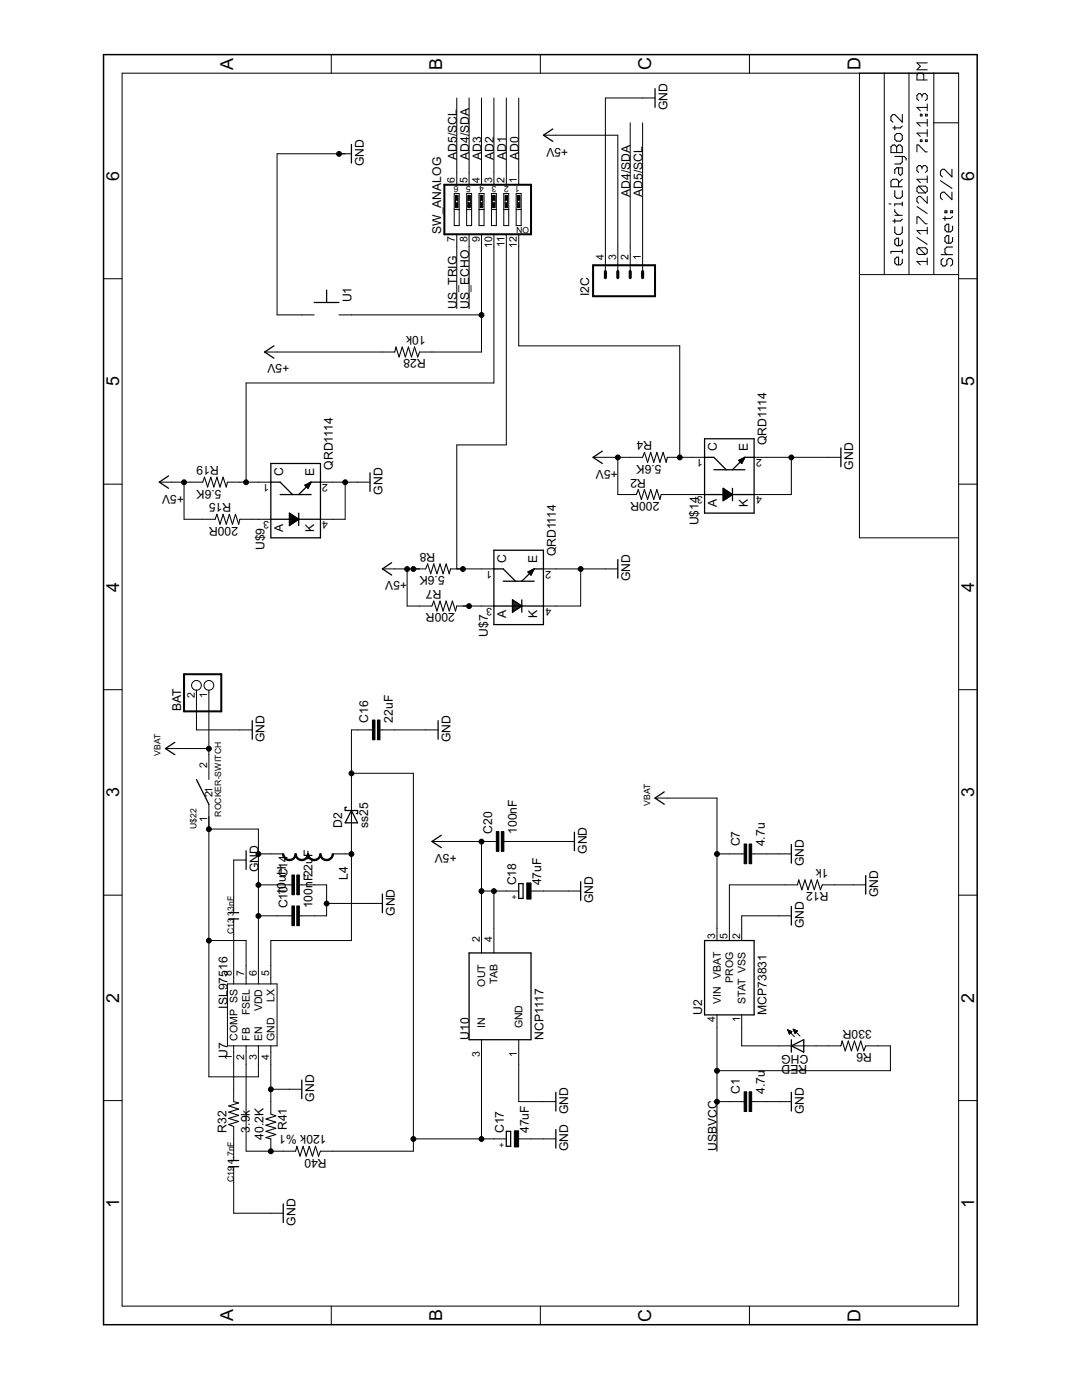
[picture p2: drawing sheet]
<svg xmlns="http://www.w3.org/2000/svg" width="216mm" height="279mm" viewBox="0 0 216 279" stroke-linecap="round" stroke-linejoin="round" font-family="sans-serif">
<g fill="none" stroke="#000" stroke-width=".2">
<path d="M24.4 14.6h166.9v246.1h-166.9zM66.1 10.9v3.7M91.1 19.6v17.3M93.6 19.6v17.3M96.1 19.6v17.3M98.6 19.6v17.3M101 19.6v17.3M103.5 19.6v17.3M107.8 10.9v3.7M130.7 19.6h-9.9v34.6M149.5 10.9v3.7M171.5 14.6v92.7h19.8"/>
<path d="M176.4 14.6v40.2M181.4 14.6v40.2M183.3 14.6l-.3 .3v1.1h2M184 19l.3-.3h.4l.3 .3v.7l-.3 .4M184 19l-.4-.3h-.3l-.3 .3v.7l.3 .4M184 19v.4M184 14.6l.3 .3v1.1M185 12.6h-2l.6 .6-.6 .7h2M186.3 14.6v40.2M70.1 30.7h-14.8v32.1h7.4M90.6 38.6h1v6.4h-1zM90.9 40v.4"/>
<path d="M91.4 40v.4M93.1 38.6h1v6.4h-1zM93.4 40v.4M93.9 40v.4M95.6 38.6h1v6.4h-1zM95.8 40v.4M96.3 40v.4M98.1 38.6h.9v6.4h-.9zM98.3 40v.4M98.8 40v.4M100.5 38.6h1v6.4h-1zM100.8 40v.4"/>
<path d="M101.3 40v.4M103 38.6h1v6.4h-1zM103.3 40v.4M103.7 40v.4M108.4 27h14.9v27.2M125.8 24.5v29.7M128.2 24.5v29.7M183 30.3v-1.4h.3l1.4 1.4h.3M183.3 37.1h1.4l.3 .4v.7l-.3 .3M183.3 37.1l-.3 .4v.7l.3 .3h1.4M183.3 37.1l1.4 1.4M183.6 22.8h.4v.3h-.4z"/>
<path d="M183.6 27.9h.4v.4h-.4zM184 33.4l.3-.4h.4l.3 .4v.7l-.3 .3M184 33.4l-.4-.4h-.3l-.3 .4v.7l.3 .3M184 33.4v.3M184.7 22.8h.3v.3h-.3zM184.7 27.9h.3v.4h-.3zM185 24.5h-2l.6 .7M185 20.7v1.4M185 23.8v1.4M185 25.9v1.3M185 35.1v1.4M185 39.2v1.4l-1.4-1.4h-.3l-.3 .3v.7l.3 .4"/>
<path d="M185 35.8h-2l.6 .7M185 26.6h-2l.6 .6M185 21.4h-2l.6 .7M186.3 24.5h5M20.7 55.6h3.7M90.6 41.8h1M91.1 46.8v14.8M93.1 41.8h1M93.6 46.8v14.8M95.6 41.8h1M96.1 46.8v23.5h-12.4M98.1 41.8h.9"/>
<path d="M98.6 46.8v29.6h-49.5v19.8M100.5 41.8h1M101 46.8v42h-9.9v24.7M103 41.8h1M103.5 46.8v22.2h32.1v22.3M171.5 54.8h19.8M183 44.7v-1.4h.3l1.4 1.4h.3M183 47.4l2 1.4M183 41.2l2 1.4M183.3 49.4h1.4l.3 .4v.7l-.3 .3M183.3 49.4l-.3 .4v.7l.3 .3h1.4M183.3 49.4l1.4 1.4"/>
<path d="M185 52.2h-2l.6 .7M185 45.3v1.4M185 51.5v1.4M185 46h-2l.6 .7M191.3 55.6h3.7M52.8 70.3h26M67.6 62.8h28.5M20.7 96.6h3.7M31.8 96.2h8.6M36.7 96.2v7.4h6.2M45.4 96.2h8.6M63.9 96.2h9.9"/>
<path d="M68.9 96.2v7.4h-5M118.3 91.3h9.9M123.3 91.3v7.4h3.7M131.9 98.7h8.7M133.2 91.3h7.4M150.5 91.3h17.3M157.9 91.3v7.4h-7.4M191.3 96.6h3.7M47.9 103.6h6.1M76.3 113.5h8.6M81.2 113.5v7.4h5M89.9 113.5h8.7"/>
<path d="M108.4 113.5h14.9M115.9 113.5v7.4h-7.5M20.7 137.6h3.7M39.2 137.7v8h11.1M41.7 137.7v17.9M91.1 120.9h7.5M191.3 137.6h3.7M33 149.4h8.7M70.1 154.3h12.4v75.4h-18.6M74.3 145.7h-4.2v42h-16.1v8.7M75.8 145.7h11.6M130.7 159.3h12.4v28.4"/>
<path d="M20.7 178.6h3.7M41.7 165.5h9.9v30.9M41.7 160.5v54.4h9.9v-6.2M49.1 171.6h-2.5v10.5M51.6 170.4h4.9M51.6 176.6h6.7M59.7 176.6h5.5v6.2h-5.5M66.4 170.4h3.7M86.2 167.9h12.8M96.1 167.9v22.3M96.1 177.8h7.4M98.6 177.8v12.4"/>
<path d="M100.5 167.9h14.1M106 177.8h9.9M143.1 170.4h5.4M150 170.4h7.9M159.1 176.6h-13.6v11.1M164.1 176.6h8.6M191.3 178.6h3.7M41.7 187.7h7.4v8.7M45.4 196.4h9.9v12.3h-9.9zM46.6 183.4v13M51.6 182.8h6.7M65.2 180.3h11.1"/>
<path d="M157.9 182.8h-9.9v4.9M20.7 219.6h3.7M46.6 208.7v11.2M49.1 208.7v21h9.9M54 208.7v13.6M54 217.4h6.2M96.1 207.5v19.8M103.5 207.5v12.4h7.4M143.1 202.5v27.2M143.1 219.9h5.4M148 202.5v6.2h19.8M150 219.9h7.9"/>
<path d="M157.2 205.5l1.3 1.4M157.2 205.5l.8 .4-.5 .5zM157.2 205.5v.1M157.3 205.6v.3M157.4 205.6v.6M157.6 205.7v.7M157.7 205.7v.5M157.8 205.8v.3M157.9 205.8v.2M158.3 205.4l1.3 1.4M158.3 205.4l.8 .4-.5 .5zM158.4 205.4v.2"/>
<path d="M158.5 205.5v.4M158.6 205.5v.7M158.7 205.6v.6M158.8 205.6v.5M159 205.7v.3M159.1 205.7v.1M172.7 208.7h5v5h-34.6M191.3 219.6h3.7M46.6 224.8v6.8M46.6 232.8v9.3h9.9M54 227.3v2.4M82.5 227.3h18.5"/>
<path d="M103.5 227.3h7.4M66.1 260.7v3.7M107.8 260.7v3.7M149.5 260.7v3.7"/>
<circle cx="39.2" cy="136.8" r=".97"/>
<circle cx="41.7" cy="136.8" r=".97"/>
</g>
<g fill="none" stroke="#000" stroke-width=".21">
<path d="M178.2 28.9h.3l.4 .4 .4-.4h.4l.3 .4v1.2h-2.2v-1.2zM178.5 27l.4-.4h.8l.3 .4v.8l-.3 .4h-.8l-.4-.4zM178.5 38v1.2l.4 .4h.8l.3-.4v-1.2M178.5 25.1v.8M178.5 31.2h1.9l.4 .4v.4M178.9 29.3v1.2M179.3 33.5v1.1l.4 .4 .3-.4v-1.1h-1.1l-.4 .4v.7M179.3 37.3v-1.1l-.4-.4h-.7l-.4 .4v1.1h2.2M180 22.9v1.5l-1.5-1.5h-.3l-.4 .3v.8l.4 .4M180 31.2v1.1l-.3 .4h-1.2M180 35.8l-.7 .7M180 25.1l-.3 .4h-1.5"/>
<path d="M187.7 36.1l2.2 1.5M189.9 33.8v1.5l-1.5-1.5h-.4l-.3 .4v.7l.3 .4M189.9 38.4v1.5l-1.5-1.5h-.4l-.3 .3v.8l.3 .4M177.4 40.7h.4M178.5 45.3v1.1l.4 .4h.8l.3-.4v-1.1M178.5 41.8v.4l.8 .8M178.5 43.7v.8M178.5 43h1.5M180 40.3v.8M180 47.9v.8l-.3 .3h-.8l-.4-.3v-.8l.4-.4h.4v1.5M180 49.8v.8M180 51.7v.8l-.3 .4h-.8l-.4-.4v-.8l.4-.4h.4v1.6"/>
<path d="M180 40.7h-1.5v.4M180 50.2h-2.2v.4M180 43.7l-.3 .4h-1.5M187.8 50.8h2.3M188.2 51.6l-.4 .3v.8l.4 .4h.4l.3-.4v-.8l.4-.3h.4l.4 .3v.8l-.4 .4M188.6 42.1h.3v.4h-.3zM188.6 43.2v.8M189.7 42.1h.4v.4h-.4zM190.1 45.1v.8l-.4 .4h-.8l-.3-.4v-.8l.3-.4h.4v1.6M190.1 47.4v.8l-.4 .3h-.8l-.3-.3v-.8l.3-.4h.4v1.5M190.1 49.3h-1.2l-.3 .4v.7l.3 .4M190.1 43.2l-.4 .4h-1.5"/>
<path d="M78.8 70.3l.2-1 .6 1.9 .7-1.9 .6 1.9 .6-1.9 .6 1.9 .6-1.9 .7 1.9 .3-.9M40.4 96.2l.4-1 .6 2 .7-2 .6 2 .6-2 .6 2 .6-2 .6 2 .3-1M127 98.7l.4-1 .6 2 .6-2 .6 2 .6-2 .7 2 .6-2 .6 2 .2-1M128.2 91.3l.4-1 .6 2 .6-2 .7 2 .6-2 .6 2 .6-2 .6 2 .3-1M42.9 103.6l.4-1 .6 2 .6-2 .6 2 .7-2 .6 2 .6-2 .6 2 .3-1M84.9 113.5l.4-1 .6 2 .7-2 .6 2 .6-2 .6 2 .6-2 .6 2 .3-1M86.2 120.9l.4-.9 .6 1.9 .6-1.9 .6 1.9 .6-1.9 .6 1.9 .7-1.9 .6 1.9 .2-1M159.1 176.6l.3-1 .6 2 .6-2 .6 2 .7-2 .6 2 .6-2 .6 2 .4-1M46.6 219.9l1 .2-2 .6 2 .6-2 .7 2 .6-2 .6 2 .6-2 .6 1 .4M167.8 208.7l.2-.9 .7 1.9 .6-1.9 .6 1.9 .6-1.9 .6 1.9 .6-1.9 .7 1.9 .3-1M54 222.3l1 .4-1.9 .6 1.9 .6-1.9 .7 1.9 .6-1.9 .6 1.9 .6-1.9 .6 .9 .3M59 229.7l.2-.9 .7 1.9 .6-1.9 .6 1.9 .6-1.9 .6 1.9 .6-1.9 .7 1.9 .3-1"/>
</g>
<path d="M20.7 10.9h174.3v253.5h-174.3z" fill="none" stroke="#000" stroke-width=".3"/>
<g fill="none" stroke="#000" stroke-width=".25">
<path d="M130.7 17.7v3.7M70.1 28.8v3.7M110.3 25.7l-1.9 1.3 1.9 1.2M65.2 57.9v2.5M54.7 69l-1.9 1.3 1.9 1.2M62.7 60.4h4.9M33.6 95l-1.8 1.2 1.8 1.3M54 92.5h9.9v14.8h-9.9zM54 96.2h1.9l2.5 2.5M55.9 98.7h6.2M60.8 96.8l1.3-.6-.6 1.3zM60.9 96.8v.1"/>
<path d="M61.2 96.7v.4M61.4 96.6v.8M61.6 96.5v.7M61.8 96.4v.4M62 96.2v.2M62.1 96.2h1.8M62.1 96.2l-2.5 2.5M73.8 94.4v3.7M120.2 90l-1.9 1.3 1.9 1.2M140.6 98.7h9.9M140.6 87.6h9.9v14.8h-9.9zM140.6 91.3h1.9l2.4 2.4"/>
<path d="M142.5 93.7h6.1M144.3 97.5l1.9 1.2-1.9 1.2zM144.5 97.6v2.2M144.8 97.8v1.8M145 97.9v1.6M145.2 98.1v1.2M145.4 98.2v1M145.6 98.3v.7M145.9 98.5v.4M146.1 98.6v.1M146.2 97.5v2.4M147.6 91.8v.3"/>
<path d="M147.8 91.7v.6M148 91.6v.9M148.2 91.5v.6M148.4 91.4v.3M148.6 91.3h1.9M148.6 91.3l-2.4 2.4M148.6 91.3l-1.2 .6 .6 .6M148.6 91.3l-.6 1.2M167.8 89.4v3.7M54 103.6h9.9M57.7 102.4l1.9 1.2-1.9 1.3zM57.9 102.5v2.3"/>
<path d="M58.1 102.7v1.9M58.4 102.8v1.7M58.6 102.9v1.4M58.8 103.1v1.1M59 103.2v.8M59.2 103.4v.5M59.4 103.5v.3M59.6 102.4v2.5M78.1 112.3l-1.8 1.2 1.8 1.3M98.6 109.8h9.8v14.9h-9.8zM98.6 113.5h1.8l2.5 2.5M100.4 116h6.2"/>
<path d="M102.3 119.7l1.8 1.2-1.8 1.3zM102.3 119.7v2.5M102.5 119.9v2.1M104.1 119.7v2.5M105.3 114.2l1.3-.7-.6 1.3zM105.5 114v.3M105.8 113.9v.7M106 113.8v.9M106.2 113.7v.6M106.4 113.6v.3M106.6 113.5h1.8M106.6 113.5l-2.5 2.5"/>
<path d="M123.3 111.7v3.7M98.6 120.9h9.8M102.7 120v1.9M103 120.2v1.5M103.2 120.3v1.3M103.4 120.5v.9M103.6 120.6v.7M103.8 120.8v.3M104 120.9v.1M34.9 148.1l-1.9 1.3 1.9 1.2M39.2 155.6l2.5 4.9M50.3 143.8v3.7"/>
<path d="M87.4 143.8v3.7M132.5 158l-1.8 1.3 1.8 1.2M49.1 169.8v3.7M69.1 161.1h-.2v.7h2.5v.6h-.3M70.1 161.8l1.3 2.4h-2.5zM76.3 178.4v3.7M88.1 166.7l-1.9 1.2 1.9 1.3M103.5 176.3h.9v3h-.9zM114.6 166.1v3.7M115.9 176v3.7M157.9 168.6v3.7M172.7 174.7v3.7"/>
<path d="M45.6 183.4h2M45.6 182.1h2M93.6 190.2h12.4v17.3h-12.4zM140.6 187.7h9.9v14.8h-9.9zM157.9 180.9v3.7M60.2 215.5v3.7M110.9 218v3.7M157.9 207.5v2.5M157.9 218v3.7M157.9 208.7l2.5-1.2v2.5zM45.6 232.8h2M45.6 231.6h2"/>
<path d="M101 225.8h.9v3h-.9zM110.9 225.4v3.7M56.5 240.3v3.7"/>
</g>
<path d="M88.7 36.9h17.3v9.9h-17.3zM118.3 52.9h12.4v6.2h-12.4zM36.7 134.6h7.5v7.4h-7.5z" fill="none" stroke="#000" stroke-width=".4"/>
<g fill="#000" stroke="#000" stroke-width=".2">
<path d="M90.9 39h.5v1h-.5zM93.3 39h.6v1h-.6zM95.8 39h.5v1h-.5zM98.3 39h.5v1h-.5zM100.8 39h.5v1h-.5zM103.3 39h.5v1h-.5zM90.9 40.5h.5v.9h-.5zM93.3 40.5h.6v.9h-.6zM95.8 40.5h.5v.9h-.5zM98.3 40.5h.5v.9h-.5zM100.8 40.5h.5v.9h-.5zM103.3 40.5h.5v.9h-.5z"/>
<path d="M74.3 143.7h.5v3.9h-.5zM75.3 143.7h.5v3.9h-.5zM58.3 174.6h.5v4h-.5zM59.2 174.6h.5v4h-.5zM99 166h.5v3.9h-.5zM100 166h.5v3.9h-.5zM105.1 176.2h.9v3.2h-.9zM148.5 168.4h.5v4h-.5zM149.5 168.4h.5v4h-.5zM58.3 180.8h.5v3.9h-.5zM59.2 180.8h.5v3.9h-.5zM102.6 225.7h.9v3.2h-.9z"/>
<path d="M148.5 217.9h.5v3.9h-.5zM149.5 217.9h.5v3.9h-.5z"/>
</g>
<path d="M120.8 54.2v1.2M123.3 54.2v1.2M125.8 54.2v1.2M128.2 54.2v1.2" fill="none" stroke="#000" stroke-width=".61"/>
<g fill="#000" stroke="#000" stroke-width=".2">
<path d="M56.4 170.4h.2l.1 .3a1.06 1.06 0 0 0 1 .8v.3a1.37 1.37 0 0 1-1.3-1.4z" fill-rule="evenodd"/>
<path d="M57.7 171.5a1.09 1.09 0 0 0 1.2-1.1h.2a1.37 1.37 0 0 1-1.4 1.4z" fill-rule="evenodd"/>
<path d="M58.9 170.4h.2l.1 .3a1.06 1.06 0 0 0 1 .8v.3a1.37 1.37 0 0 1-1.3-1.4z" fill-rule="evenodd"/>
<path d="M60.2 171.5a1.12 1.12 0 0 0 1.1-1.1h.3a1.37 1.37 0 0 1-1.4 1.4z" fill-rule="evenodd"/>
<path d="M61.3 170.4h.3v.3a1.11 1.11 0 0 0 1.1 .8v.3a1.34 1.34 0 0 1-1.4-1.4z" fill-rule="evenodd"/>
<path d="M62.7 171.5h.3a1.11 1.11 0 0 0 .8-1.1h.3a1.34 1.34 0 0 1-1.4 1.4z" fill-rule="evenodd"/>
<path d="M63.8 170.4h.3a1.12 1.12 0 0 0 1.1 1.1v.3a1.34 1.34 0 0 1-1.4-1.4z" fill-rule="evenodd"/>
<path d="M65.2 171.5h.3a1.07 1.07 0 0 0 .8-1.1h.2a1.34 1.34 0 0 1-1.3 1.4z" fill-rule="evenodd"/>
<circle cx="67.6" cy="30.7" r=".49"/>
<circle cx="96.1" cy="62.9" r=".49"/>
<circle cx="36.7" cy="96.2" r=".49"/>
<circle cx="49.1" cy="96.2" r=".49"/>
<circle cx="68.9" cy="96.2" r=".49"/>
<circle cx="123.3" cy="91.3" r=".49"/>
<circle cx="135.6" cy="91.3" r=".49"/>
<circle cx="157.9" cy="91.3" r=".49"/>
<circle cx="81.2" cy="113.6" r=".49"/>
<circle cx="82.5" cy="113.6" r=".49"/>
<circle cx="92.4" cy="113.6" r=".49"/>
<circle cx="115.9" cy="113.6" r=".49"/>
<circle cx="93.6" cy="121" r=".49"/>
<circle cx="41.7" cy="149.4" r=".49"/>
<circle cx="70.1" cy="154.3" r=".49"/>
<circle cx="41.7" cy="165.5" r=".49"/>
<circle cx="51.6" cy="170.4" r=".49"/>
<circle cx="51.6" cy="176.6" r=".49"/>
<circle cx="70.1" cy="170.4" r=".49"/>
<circle cx="96.1" cy="168" r=".49"/>
<circle cx="96.1" cy="177.8" r=".49"/>
<circle cx="98.6" cy="177.8" r=".49"/>
<circle cx="143.1" cy="170.4" r=".49"/>
<circle cx="41.7" cy="187.7" r=".49"/>
<circle cx="51.6" cy="182.8" r=".49"/>
<circle cx="65.2" cy="180.3" r=".49"/>
<circle cx="54" cy="217.4" r=".49"/>
<circle cx="143.1" cy="219.9" r=".49"/>
<circle cx="143.1" cy="213.7" r=".49"/>
<circle cx="54" cy="229.8" r=".49"/>
<circle cx="82.5" cy="227.3" r=".49"/>
<circle cx="96.1" cy="227.3" r=".49"/>
</g>
<g font-size="4">
<text x="46.5" y="13.9" transform="rotate(-90 46.5 13.9)">A</text>
<text x="88.2" y="13.9" transform="rotate(-90 88.2 13.9)">B</text>
<text x="130" y="14.1" transform="rotate(-90 130 14.1)">C</text>
<text x="171.7" y="14.1" transform="rotate(-90 171.7 14.1)">D</text>
<text x="23.8" y="36.1" transform="rotate(-90 23.8 36.1)">6</text>
<text x="194.4" y="36.1" transform="rotate(-90 194.4 36.1)">6</text>
<text x="23.8" y="77.1" transform="rotate(-90 23.8 77.1)">5</text>
<text x="194.4" y="77.1" transform="rotate(-90 194.4 77.1)">5</text>
<text x="23.8" y="118.1" transform="rotate(-90 23.8 118.1)">4</text>
<text x="194.4" y="118.1" transform="rotate(-90 194.4 118.1)">4</text>
<text x="23.8" y="159.1" transform="rotate(-90 23.8 159.1)">3</text>
<text x="194.4" y="159.1" transform="rotate(-90 194.4 159.1)">3</text>
<text x="23.8" y="200.1" transform="rotate(-90 23.8 200.1)">2</text>
<text x="194.4" y="200.1" transform="rotate(-90 194.4 200.1)">2</text>
<text x="23.8" y="241.2" transform="rotate(-90 23.8 241.2)">1</text>
<text x="194.4" y="241.2" transform="rotate(-90 194.4 241.2)">1</text>
<text x="46.5" y="263.7" transform="rotate(-90 46.5 263.7)">A</text>
<text x="88.2" y="263.7" transform="rotate(-90 88.2 263.7)">B</text>
<text x="130" y="263.8" transform="rotate(-90 130 263.8)">C</text>
<text x="171.7" y="263.8" transform="rotate(-90 171.7 263.8)">D</text>
</g>
<g font-size="2.7">
<text x="133.2" y="22" transform="rotate(-90 133.2 22)">GND</text>
<text x="113.4" y="29.5" transform="rotate(-180 113.4 29.5)">+5V</text>
<text x="72.6" y="33.2" transform="rotate(-90 72.6 33.2)">GND</text>
<text x="91.1" y="31.9" transform="rotate(-90 91.1 31.9)">AD5/SCL</text>
<text x="93.6" y="31.9" transform="rotate(-90 93.6 31.9)">AD4/SDA</text>
<text x="96.1" y="31.9" transform="rotate(-90 96.1 31.9)">AD3</text>
<text x="98.6" y="31.9" transform="rotate(-90 98.6 31.9)">AD2</text>
<text x="101" y="31.9" transform="rotate(-90 101 31.9)">AD1</text>
<text x="103.5" y="31.9" transform="rotate(-90 103.5 31.9)">AD0</text>
<text x="125.8" y="39.3" transform="rotate(-90 125.8 39.3)">AD4/SDA</text>
<text x="128.2" y="39.3" transform="rotate(-90 128.2 39.3)">AD5/SCL</text>
<text x="88" y="46.8" transform="rotate(-90 88 46.8)">SW_ANALOG</text>
<text x="117.6" y="59.1" transform="rotate(-90 117.6 59.1)">I2C</text>
<text x="70.1" y="60.4" transform="rotate(-90 70.1 60.4)">U1</text>
<text x="91.1" y="61.6" transform="rotate(-90 91.1 61.6)">US_TRIG</text>
<text x="93.6" y="61.6" transform="rotate(-90 93.6 61.6)">US_ECHO</text>
<text x="85" y="67" transform="rotate(-180 85 67)">10k</text>
<text x="85" y="71.7" transform="rotate(-180 85 71.7)">R28</text>
<text x="57.8" y="72.7" transform="rotate(-180 57.8 72.7)">+5V</text>
<text x="130.1" y="88.1" transform="rotate(-180 130.1 88.1)">R4</text>
<text x="153" y="88.8" transform="rotate(-90 153 88.8)">QRD1114</text>
<text x="43.7" y="93" transform="rotate(-180 43.7 93)">R19</text>
<text x="56.5" y="95" transform="rotate(-90 56.5 95)">C</text>
<text x="62.7" y="95" transform="rotate(-90 62.7 95)">E</text>
<text x="66.4" y="93.7" transform="rotate(-90 66.4 93.7)">QRD1114</text>
<text x="123.3" y="93.7" transform="rotate(-180 123.3 93.7)">+5V</text>
<text x="128.9" y="95.5" transform="rotate(-180 128.9 95.5)">R2</text>
<text x="132" y="92.8" transform="rotate(-180 132 92.8)">5.6K</text>
<text x="143.1" y="90" transform="rotate(-90 143.1 90)">C</text>
<text x="149.2" y="90" transform="rotate(-90 149.2 90)">E</text>
<text x="170.3" y="93.7" transform="rotate(-90 170.3 93.7)">GND</text>
<text x="36.7" y="98.7" transform="rotate(-180 36.7 98.7)">+5V</text>
<text x="44.2" y="97.7" transform="rotate(-180 44.2 97.7)">5.6K</text>
<text x="46.1" y="100.4" transform="rotate(-180 46.1 100.4)">R15</text>
<text x="76.3" y="98.7" transform="rotate(-90 76.3 98.7)">GND</text>
<text x="131.6" y="100.2" transform="rotate(-180 131.6 100.2)">200R</text>
<text x="143.1" y="101.2" transform="rotate(-90 143.1 101.2)">A</text>
<text x="149.2" y="101.2" transform="rotate(-90 149.2 101.2)">K</text>
<text x="47.5" y="105.1" transform="rotate(-180 47.5 105.1)">200R</text>
<text x="56.5" y="106.1" transform="rotate(-90 56.5 106.1)">A</text>
<text x="62.7" y="106.1" transform="rotate(-90 62.7 106.1)">K</text>
<text x="139.4" y="104.9" transform="rotate(-90 139.4 104.9)">U$14</text>
<text x="52.8" y="109.8" transform="rotate(-90 52.8 109.8)">U$9</text>
<text x="86.8" y="110.3" transform="rotate(-180 86.8 110.3)">R8</text>
<text x="101" y="112.3" transform="rotate(-90 101 112.3)">C</text>
<text x="107.2" y="112.3" transform="rotate(-90 107.2 112.3)">E</text>
<text x="110.9" y="111.1" transform="rotate(-90 110.9 111.1)">QRD1114</text>
<text x="81.2" y="116" transform="rotate(-180 81.2 116)">+5V</text>
<text x="88.1" y="117.8" transform="rotate(-180 88.1 117.8)">R7</text>
<text x="88.7" y="115" transform="rotate(-180 88.7 115)">5.6K</text>
<text x="125.8" y="116" transform="rotate(-90 125.8 116)">GND</text>
<text x="90.8" y="122.4" transform="rotate(-180 90.8 122.4)">200R</text>
<text x="101" y="123.4" transform="rotate(-90 101 123.4)">A</text>
<text x="107.2" y="123.4" transform="rotate(-90 107.2 123.4)">K</text>
<text x="97.3" y="127.1" transform="rotate(-90 97.3 127.1)">U$7</text>
<text x="36.1" y="142" transform="rotate(-90 36.1 142)">BAT</text>
<text x="52.8" y="148.1" transform="rotate(-90 52.8 148.1)">GND</text>
<text x="73.5" y="144.2" transform="rotate(-90 73.5 144.2)">C16</text>
<text x="78.4" y="144.2" transform="rotate(-90 78.4 144.2)">22uF</text>
<text x="89.9" y="148.1" transform="rotate(-90 89.9 148.1)">GND</text>
<text x="68.3" y="165.2" transform="rotate(-90 68.3 165.2)">D2</text>
<text x="73.5" y="165.2" transform="rotate(-90 73.5 165.2)">ss25</text>
<text x="98.2" y="166.4" transform="rotate(-90 98.2 166.4)">C20</text>
<text x="103.1" y="166.4" transform="rotate(-90 103.1 166.4)">100nF</text>
<text x="91.1" y="170.4" transform="rotate(-180 91.1 170.4)">+5V</text>
<text x="117.1" y="170.4" transform="rotate(-90 117.1 170.4)">GND</text>
<text x="147.6" y="168.9" transform="rotate(-90 147.6 168.9)">C7</text>
<text x="152.6" y="168.9" transform="rotate(-90 152.6 168.9)">4.7u</text>
<text x="160.4" y="172.9" transform="rotate(-90 160.4 172.9)">GND</text>
<text x="165.3" y="173.4" transform="rotate(-180 165.3 173.4)">1k</text>
<text x="51.6" y="174.1" transform="rotate(-90 51.6 174.1)">GND</text>
<text x="57" y="176" transform="rotate(-90 57 176)">uC14</text>
<text x="57" y="174.6" transform="rotate(-90 57 174.6)">H</text>
<text x="62.3" y="175.9" transform="rotate(-90 62.3 175.9)">F22uF</text>
<text x="69.4" y="175.6" transform="rotate(-90 69.4 175.6)">L4</text>
<text x="103" y="176.7" transform="rotate(-90 103 176.7)">C18</text>
<text x="108" y="176.7" transform="rotate(-90 108 176.7)">47uF</text>
<text x="165.3" y="178" transform="rotate(-180 165.3 178)">R12</text>
<text x="175.2" y="179.1" transform="rotate(-90 175.2 179.1)">GND</text>
<text x="57.4" y="181.3" transform="rotate(-90 57.4 181.3)">C1100</text>
<text x="62.3" y="181.3" transform="rotate(-90 62.3 181.3)">100n</text>
<text x="78.8" y="182.8" transform="rotate(-90 78.8 182.8)">GND</text>
<text x="118.3" y="180.3" transform="rotate(-90 118.3 180.3)">GND</text>
<text x="160.4" y="185.2" transform="rotate(-90 160.4 185.2)">GND</text>
<text x="45.4" y="201.3" transform="rotate(-90 45.4 201.3)">ISL97516</text>
<text x="140.1" y="202.6" transform="rotate(-90 140.1 202.6)">U2</text>
<text x="153" y="202.6" transform="rotate(-90 153 202.6)">MCP73831</text>
<text x="93.6" y="207.5" transform="rotate(-90 93.6 207.5)">U10</text>
<text x="108.4" y="207.5" transform="rotate(-90 108.4 207.5)">NCP1117</text>
<text x="174" y="205.5" transform="rotate(-180 174 205.5)">330R</text>
<text x="45.4" y="211.2" transform="rotate(-90 45.4 211.2)">U7</text>
<text x="161.1" y="212.6" transform="rotate(-180 161.1 212.6)">RED</text>
<text x="161.3" y="210.5" transform="rotate(-180 161.3 210.5)">CHG</text>
<text x="174" y="210.2" transform="rotate(-180 174 210.2)">R6</text>
<text x="62.7" y="219.9" transform="rotate(-90 62.7 219.9)">GND</text>
<text x="147.6" y="218.4" transform="rotate(-90 147.6 218.4)">C1</text>
<text x="152.6" y="218.4" transform="rotate(-90 152.6 218.4)">4.7u</text>
<text x="45.2" y="226" transform="rotate(-90 45.2 226)">R32</text>
<text x="49.8" y="226" transform="rotate(-90 49.8 226)">3.9k</text>
<text x="52.6" y="227.5" transform="rotate(-90 52.6 227.5)">40.2K</text>
<text x="57.2" y="225.6" transform="rotate(-90 57.2 225.6)">R41</text>
<text x="65.2" y="226.5" transform="rotate(-180 65.2 226.5)">120k %1</text>
<text x="100.6" y="226.2" transform="rotate(-90 100.6 226.2)">C17</text>
<text x="105.5" y="226.2" transform="rotate(-90 105.5 226.2)">47uF</text>
<text x="113.4" y="222.3" transform="rotate(-90 113.4 222.3)">GND</text>
<text x="160.4" y="222.3" transform="rotate(-90 160.4 222.3)">GND</text>
<text x="65.2" y="231.2" transform="rotate(-180 65.2 231.2)">R40</text>
<text x="113.4" y="229.8" transform="rotate(-90 113.4 229.8)">GND</text>
<text x="143.1" y="229.8" transform="rotate(-90 143.1 229.8)">USBVCC</text>
<text x="59" y="244.6" transform="rotate(-90 59 244.6)">GND</text>
</g>
<g font-size="2.3">
<text x="90.8" y="36.5" transform="rotate(-90 90.8 36.5)">6</text>
<text x="93.3" y="36.5" transform="rotate(-90 93.3 36.5)">5</text>
<text x="95.7" y="36.5" transform="rotate(-90 95.7 36.5)">4</text>
<text x="98.2" y="36.5" transform="rotate(-90 98.2 36.5)">3</text>
<text x="100.7" y="36.5" transform="rotate(-90 100.7 36.5)">2</text>
<text x="103.2" y="36.5" transform="rotate(-90 103.2 36.5)">1</text>
<text x="90.8" y="48.3" transform="rotate(-90 90.8 48.3)">7</text>
<text x="93.3" y="48.3" transform="rotate(-90 93.3 48.3)">8</text>
<text x="95.7" y="48.3" transform="rotate(-90 95.7 48.3)">9</text>
<text x="98.2" y="49.4" transform="rotate(-90 98.2 49.4)">10</text>
<text x="100.7" y="49.3" transform="rotate(-90 100.7 49.3)">11</text>
<text x="103.2" y="49.4" transform="rotate(-90 103.2 49.4)">12</text>
<text x="120.5" y="51.9" transform="rotate(-90 120.5 51.9)">4</text>
<text x="122.9" y="51.9" transform="rotate(-90 122.9 51.9)">3</text>
<text x="125.4" y="51.9" transform="rotate(-90 125.4 51.9)">2</text>
<text x="127.9" y="51.9" transform="rotate(-90 127.9 51.9)">1</text>
<text x="140.2" y="91.6" transform="rotate(-180 140.2 91.6)">1</text>
<text x="152" y="91.6" transform="rotate(-180 152 91.6)">2</text>
<text x="53.7" y="96.6" transform="rotate(-180 53.7 96.6)">1</text>
<text x="65.4" y="96.6" transform="rotate(-180 65.4 96.6)">2</text>
<text x="140.2" y="99" transform="rotate(-180 140.2 99)">3</text>
<text x="152" y="99" transform="rotate(-180 152 99)">4</text>
<text x="53.7" y="104" transform="rotate(-180 53.7 104)">3</text>
<text x="65.4" y="104" transform="rotate(-180 65.4 104)">4</text>
<text x="98.2" y="113.9" transform="rotate(-180 98.2 113.9)">1</text>
<text x="110" y="113.9" transform="rotate(-180 110 113.9)">2</text>
<text x="98.2" y="121.3" transform="rotate(-180 98.2 121.3)">3</text>
<text x="110" y="121.3" transform="rotate(-180 110 121.3)">4</text>
<text x="38.9" y="139.2" transform="rotate(-90 38.9 139.2)">2</text>
<text x="41.3" y="139.2" transform="rotate(-90 41.3 139.2)">1</text>
<text x="41.3" y="153.3" transform="rotate(-90 41.3 153.3)">2</text>
<text x="42.4" y="159" transform="rotate(-90 42.4 159)">21</text>
<text x="41.3" y="164" transform="rotate(-90 41.3 164)">1</text>
<text x="95.7" y="187.9" transform="rotate(-90 95.7 187.9)">2</text>
<text x="98.2" y="187.9" transform="rotate(-90 98.2 187.9)">4</text>
<text x="142.7" y="187.4" transform="rotate(-90 142.7 187.4)">3</text>
<text x="145.2" y="187.4" transform="rotate(-90 145.2 187.4)">5</text>
<text x="147.7" y="187.4" transform="rotate(-90 147.7 187.4)">2</text>
<text x="46.3" y="194.8" transform="rotate(-90 46.3 194.8)">8</text>
<text x="48.8" y="194.8" transform="rotate(-90 48.8 194.8)">7</text>
<text x="51.2" y="194.8" transform="rotate(-90 51.2 194.8)">6</text>
<text x="53.7" y="194.8" transform="rotate(-90 53.7 194.8)">5</text>
<text x="96.8" y="196.9" transform="rotate(-90 96.8 196.9)">OUT</text>
<text x="99.3" y="196.4" transform="rotate(-90 99.3 196.4)">TAB</text>
<text x="146.3" y="196.1" transform="rotate(-90 146.3 196.1)">PROG</text>
<text x="49.8" y="202.6" transform="rotate(-90 49.8 202.6)">FSEL</text>
<text x="52.3" y="201.8" transform="rotate(-90 52.3 201.8)">VDD</text>
<text x="54.8" y="200" transform="rotate(-90 54.8 200)">LX</text>
<text x="143.8" y="200.3" transform="rotate(-90 143.8 200.3)">VIN VBAT</text>
<text x="148.7" y="200.3" transform="rotate(-90 148.7 200.3)">STAT VSS</text>
<text x="47.4" y="207.7" transform="rotate(-90 47.4 207.7)">COMP SS</text>
<text x="49.8" y="207.7" transform="rotate(-90 49.8 207.7)">FB</text>
<text x="52.3" y="207.7" transform="rotate(-90 52.3 207.7)">EN</text>
<text x="54.8" y="207.7" transform="rotate(-90 54.8 207.7)">GND</text>
<text x="96.8" y="205.2" transform="rotate(-90 96.8 205.2)">IN</text>
<text x="104.2" y="205.2" transform="rotate(-90 104.2 205.2)">GND</text>
<text x="142.7" y="204.1" transform="rotate(-90 142.7 204.1)">4</text>
<text x="147.7" y="204.1" transform="rotate(-90 147.7 204.1)">1</text>
<text x="46.3" y="211.5" transform="rotate(-90 46.3 211.5)">1</text>
<text x="48.8" y="211.5" transform="rotate(-90 48.8 211.5)">2</text>
<text x="51.2" y="211.5" transform="rotate(-90 51.2 211.5)">3</text>
<text x="53.7" y="211.5" transform="rotate(-90 53.7 211.5)">4</text>
<text x="95.7" y="210.9" transform="rotate(-90 95.7 210.9)">3</text>
<text x="103.2" y="210.9" transform="rotate(-90 103.2 210.9)">1</text>
</g>
<g font-size="1.9">
<text x="91.5" y="37.1" transform="rotate(-180 91.5 37.1)">6</text>
<text x="94" y="37.1" transform="rotate(-180 94 37.1)">5</text>
<text x="96.6" y="37.1" transform="rotate(-180 96.6 37.1)">4</text>
<text x="99" y="37.1" transform="rotate(-180 99 37.1)">3</text>
<text x="101.5" y="37.1" transform="rotate(-180 101.5 37.1)">2</text>
<text x="103.7" y="37.1" transform="rotate(-180 103.7 37.1)">1</text>
<text x="105.6" y="45.3" transform="rotate(-180 105.6 45.3)">ON</text>
<text x="32" y="150.9" transform="rotate(-90 32 150.9)">VBAT</text>
<text x="129.7" y="160.8" transform="rotate(-90 129.7 160.8)">VBAT</text>
<text x="39.2" y="165.5" transform="rotate(-90 39.2 165.5)">U$22</text>
<text x="44.2" y="163" transform="rotate(-90 44.2 163)">ROCKER-SWITCH</text>
<text x="103.1" y="178.4" transform="rotate(-180 103.1 178.4)">+</text>
<text x="46.6" y="182.8" transform="rotate(-90 46.6 182.8)">33nF</text>
<text x="46.6" y="186.5" transform="rotate(-90 46.6 186.5)">C13</text>
<text x="100.6" y="227.8" transform="rotate(-180 100.6 227.8)">+</text>
<text x="46.6" y="232.2" transform="rotate(-90 46.6 232.2)">4.7nF</text>
<text x="46.6" y="235.9" transform="rotate(-90 46.6 235.9)">C19</text>
</g>
</svg>
